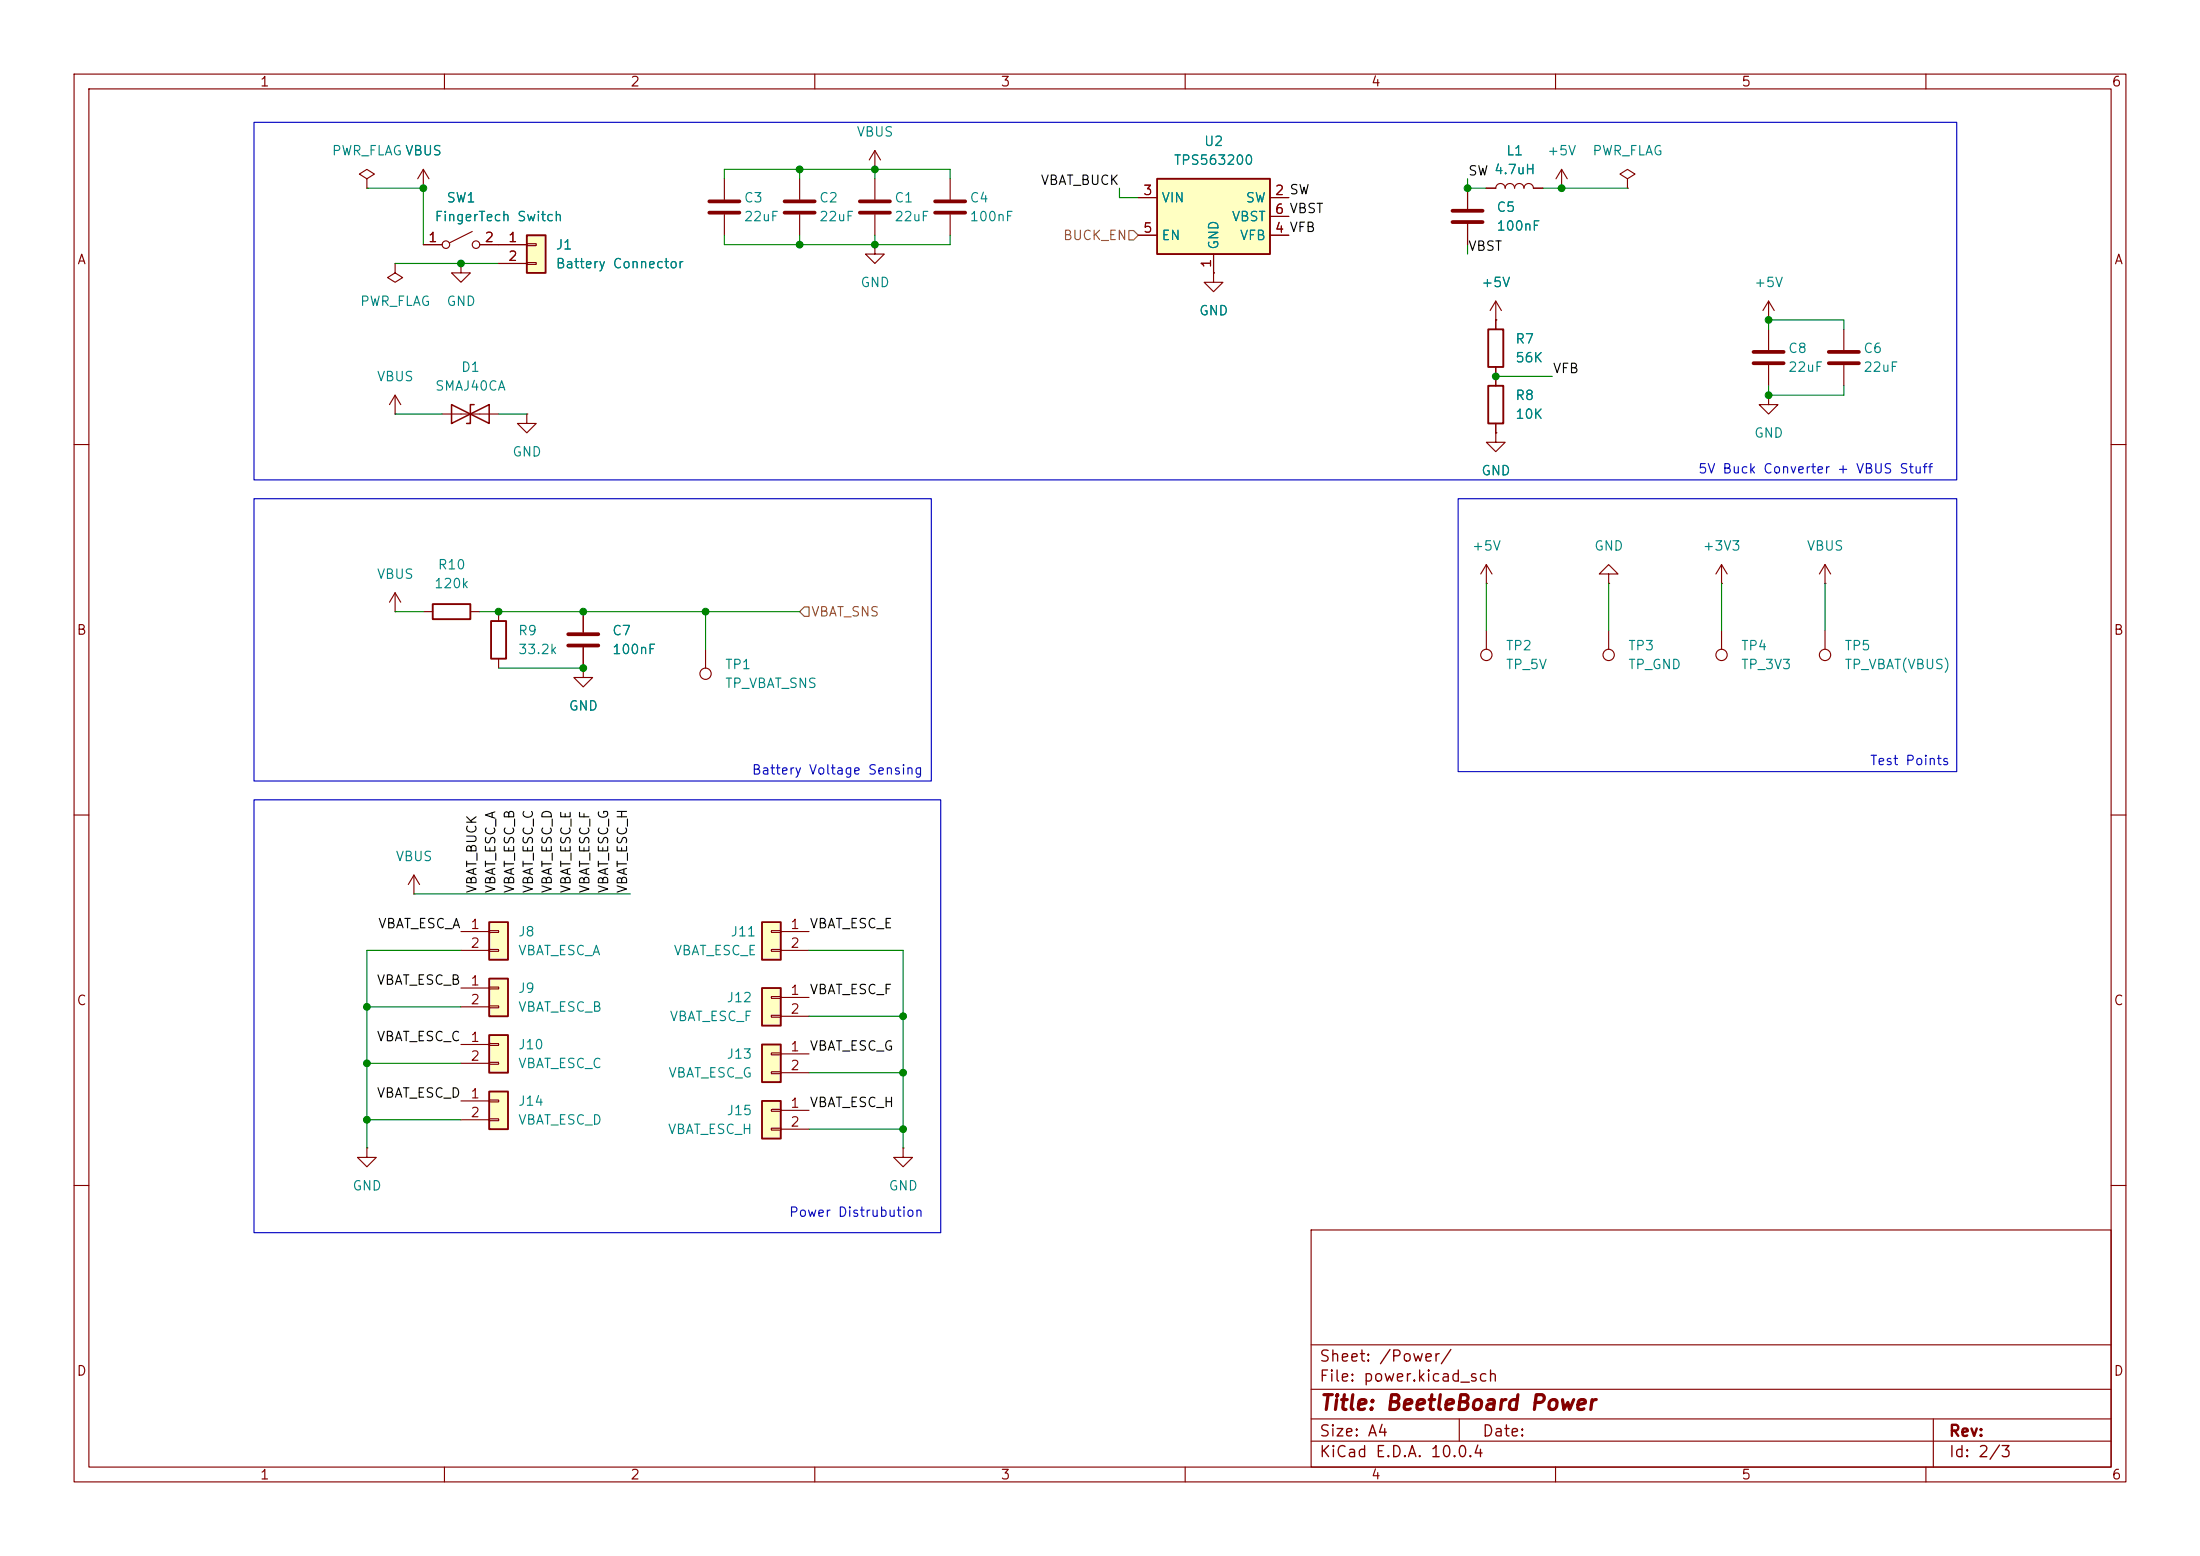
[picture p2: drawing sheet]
<svg xmlns="http://www.w3.org/2000/svg" width="297mm" height="210mm" viewBox="0 0 297 210" stroke-linecap="round" stroke-linejoin="round" font-family="sans-serif">
<g fill="none" stroke="#840000" stroke-width=".15">
<path d="M10 10h277v190h-277zM12 12h273v186h-273zM60 10v2M110 10v2M160 10v2M210 10v2M260 10v2M10 60h2M285 60h2M78.7 90.2v1.2h1.3l-1.3 1.3-1.2-1.3h1.2M78.7 90.2h.1M10 110h2"/>
<path d="M55.9 118.1l-.8 1.3M55.9 118.1l.7 1.3M55.9 118.1v2.6M285 110h2M55.9 120.7h.1M10 160h2M177 166h108v32h-108zM285 160h2M60 198v2M110 198v2M160 198v2M177 194.5h108"/>
<path d="M177 191.5h108M177 187.5h108M177 181.5h108M197 191.5v3M210 198v2M260 198v2M261 191.5v6.5"/>
</g>
<path d="M66 139.7h2.6v5.1h-2.6z" fill="#ffffc2"/>
<path d="M66 139.7h2.6v5.1h-2.6z" fill="none" stroke="#840000" stroke-width=".25"/>
<path d="M78.7 82.6v2.7M78.7 87.4v2.8M62.2 141h3.8M62.2 143.5h3.8M66 140.8h1.3v.3h-1.3zM66 143.4h1.3v.2h-1.3z" fill="none" stroke="#840000" stroke-width=".15"/>
<path d="M76.7 85.6h4.1M76.7 87.1h4.1" fill="none" stroke="#840000" stroke-width=".51"/>
<path d="M102.9 148.6h2.5v5.1h-2.5z" fill="#ffffc2"/>
<path d="M200.9 44.5h2v5h-2zM200.9 52.1h2v5.1h-2zM102.9 148.6h2.5v5.1h-2.5z" fill="none" stroke="#840000" stroke-width=".25"/>
<g fill="none" stroke="#840000" stroke-width=".15">
<path d="M163.8 36.8v1.3h1.3l-1.3 1.3-1.2-1.3h1.2M163.8 36.8h.1M198.1 25.4v2.8M198.1 30.2v2.8M200.7 25.4h1.2a.64 .64 0 0 1 .7-.6 .64 .64 0 0 1 .6 .6 .64 .64 0 0 1 .6-.6 .64 .64 0 0 1 .7 .6 .64 .64 0 0 1 .6-.6 .64 .64 0 0 1 .6 .6 .64 .64 0 0 1 .7-.6 .64 .64 0 0 1 .6 .6h1.3M210.8 25.4h.1M210.8 22.9l-.7 1.2M210.8 22.9l.8 1.2M210.8 22.9v2.5M219.7 24.1l1-.6-1-.6-1 .6 1 .6v1.3M219.7 25.4h.1M201.9 43.2h.1"/>
<path d="M201.9 58.4v1.3h1.3l-1.3 1.3-1.2-1.3h1.2M201.9 58.4h.1M201.9 40.6l-.7 1.3M201.9 40.6l.8 1.3M201.9 40.6v3.9M201.9 49.5v2.6M201.9 57.2v1.2M238.8 53.3v1.3h1.2l-1.2 1.3-1.3-1.3h1.3M238.8 53.3h.1M238.8 43.2h.1M238.8 40.6v2.6M238.8 44.5v2.7"/>
<path d="M238.8 49.3v2.8M238.8 40.6l-.8 1.3M238.8 40.6l.7 1.3M248.9 44.5v2.7M248.9 49.3v2.8M200.7 78.7h.1M200.7 76.2v2.5M200.7 76.2l-.8 1.3M200.7 76.2l.7 1.3M217.2 77.5h1.2l-1.2-1.3-1.3 1.3h1.3v1.2M217.2 78.7h.1M232.4 78.7h.1"/>
<path d="M232.4 76.2l-.8 1.3M232.4 76.2l.8 1.3M232.4 76.2v2.5M200.7 85.1v2.5M217.2 85.1v2.5M246.4 85.1v2.5M104.1 149.7h1.3v.3h-1.3zM104.1 152.3h1.3v.2h-1.3zM105.4 149.9h3.8M105.4 152.4h3.8"/>
<circle cx="200.7" cy="88.4" r=".76"/>
<circle cx="217.2" cy="88.4" r=".76"/>
<circle cx="246.4" cy="88.4" r=".76"/>
</g>
<path d="M196.1 28.4h4.1M196.1 30h4.1M236.7 47.5h4.1M236.7 49h4.1M246.9 47.5h4.1M246.9 49h4.1" fill="none" stroke="#840000" stroke-width=".51"/>
<path d="M156.2 24.1h15.2v10.2h-15.2z" fill="#ffffc2"/>
<path d="M156.2 24.1h15.2v10.2h-15.2z" fill="none" stroke="#840000" stroke-width=".25"/>
<g fill="none" stroke="#840000" stroke-width=".15">
<path d="M49.5 24.1l1-.6-1-.6-1 .6 1 .6v1.3M49.5 25.4h.1M53.3 35.6v1.2l1.1 .7-1.1 .6-1-.6 1-.7M53.3 35.6h.1M57.1 25.4h.1M57.1 22.9l-.7 1.2M57.1 22.9l.8 1.2M57.1 22.9v2.5M62.2 35.6v1.2h1.3l-1.3 1.3-1.2-1.3h1.2M62.2 35.6h.1M97.8 24.1v2.8M97.8 29v2.8"/>
<path d="M107.9 24.1v2.8M107.9 29v2.8M118.1 22.9h.1M118.1 20.3v2.6M118.1 24.1v2.8M118.1 29v2.8M118.1 20.3l-.8 1.3M118.1 20.3l.8 1.3M153.7 26.7h2.5M153.7 31.8h2.5M163.8 34.3v2.5M171.4 26.7h2.6"/>
<path d="M171.4 31.8h2.6M171.4 29.2h2.6M53.3 55.9h.1M53.3 53.3l-.7 1.3M53.3 53.3l.8 1.3M53.3 53.3v2.6M59.7 55.9h7.6M71.1 55.9v1.3h1.3l-1.3 1.2-1.3-1.2h1.3M71.1 55.9h.1M246.4 78.7h.1M246.4 76.2l-.8 1.3M246.4 76.2l.7 1.3"/>
<path d="M246.4 76.2v2.5"/>
</g>
<path d="M95.8 27.2h4M95.8 28.7h4M105.9 27.2h4.1M105.9 28.7h4.1M116.1 27.2h4M116.1 28.7h4" fill="none" stroke="#840000" stroke-width=".51"/>
<path d="M61 54.6l2.5 1.3-2.5 1.3zM63.5 55.9l2.5-1.3v2.6zM64 54.6h-.5v2.6h-.5" fill="none" stroke="#840000" stroke-width=".2"/>
<path d="M66 132.1h2.6v5.1h-2.6z" fill="#ffffc2"/>
<path d="M66 132.1h2.6v5.1h-2.6z" fill="none" stroke="#840000" stroke-width=".25"/>
<path d="M62.2 133.4h3.8M62.2 135.9h3.8M66 133.2h1.3v.3h-1.3zM66 135.8h1.3v.2h-1.3z" fill="none" stroke="#840000" stroke-width=".15"/>
<path d="M66 124.5h2.6v5h-2.6z" fill="#ffffc2"/>
<path d="M58.4 81.5h5.1v2.1h-5.1zM66.3 83.8h2v5.1h-2zM66 124.5h2.6v5h-2.6z" fill="none" stroke="#840000" stroke-width=".25"/>
<g fill="none" stroke="#840000" stroke-width=".15">
<path d="M53.3 82.6h.1M53.3 80l-.7 1.3M53.3 80l.8 1.3M53.3 80v2.6M57.1 82.6h1.3M63.5 82.6h1.3M67.3 82.6v1.2M67.3 88.9v1.3M95.2 87.6v2.6M232.4 85.1v2.5M62.2 125.7h3.8M62.2 128.3h3.8"/>
<path d="M66 125.6h1.3v.3h-1.3zM66 128.1h1.3v.3h-1.3zM49.5 154.9v1.3h1.3l-1.3 1.3-1.2-1.3h1.2M49.5 154.9h.1"/>
<circle cx="95.2" cy="90.9" r=".76"/>
<circle cx="232.4" cy="88.4" r=".76"/>
</g>
<path d="M66 147.3h2.6v5.1h-2.6z" fill="#ffffc2"/>
<path d="M66 147.3h2.6v5.1h-2.6z" fill="none" stroke="#840000" stroke-width=".25"/>
<path d="M62.2 148.6h3.8M62.2 151.1h3.8M66 148.5h1.3v.2h-1.3zM66 151h1.3v.3h-1.3zM121.9 154.9v1.3h1.3l-1.3 1.3-1.3-1.3h1.3M121.9 154.9h.1" fill="none" stroke="#840000" stroke-width=".15"/>
<path d="M102.9 141h2.5v5.1h-2.5z" fill="#ffffc2"/>
<path d="M102.9 141h2.5v5.1h-2.5z" fill="none" stroke="#840000" stroke-width=".25"/>
<path d="M104.1 142.1h1.3v.3h-1.3zM104.1 144.7h1.3v.2h-1.3zM105.4 142.2h3.8M105.4 144.8h3.8" fill="none" stroke="#840000" stroke-width=".15"/>
<path d="M102.9 133.4h2.5v5h-2.5z" fill="#ffffc2"/>
<path d="M102.9 133.4h2.5v5h-2.5z" fill="none" stroke="#840000" stroke-width=".25"/>
<path d="M104.1 134.5h1.3v.2h-1.3zM104.1 137h1.3v.3h-1.3zM105.4 134.6h3.8M105.4 137.2h3.8" fill="none" stroke="#840000" stroke-width=".15"/>
<path d="M102.9 124.5h2.5v5h-2.5z" fill="#ffffc2"/>
<path d="M102.9 124.5h2.5v5h-2.5z" fill="none" stroke="#840000" stroke-width=".25"/>
<path d="M118.1 33v1.3h1.3l-1.3 1.3-1.3-1.3h1.3M118.1 33h.1M128.3 24.1v2.8M128.3 29v2.8M104.1 125.6h1.3v.3h-1.3zM104.1 128.1h1.3v.3h-1.3zM105.4 125.7h3.8M105.4 128.3h3.8" fill="none" stroke="#840000" stroke-width=".15"/>
<path d="M126.2 27.2h4.1M126.2 28.7h4.1" fill="none" stroke="#840000" stroke-width=".51"/>
<path d="M71.1 31.8h2.6v5h-2.6z" fill="#ffffc2"/>
<path d="M71.1 31.8h2.6v5h-2.6z" fill="none" stroke="#840000" stroke-width=".25"/>
<g fill="none" stroke="#840000" stroke-width=".15">
<path d="M57.1 25.4h.1M57.1 33h2.6M63.8 31.2l-3.1 1.6M64.8 33h6.3M67.3 35.6h3.8M71.1 32.9h1.3v.2h-1.3zM71.1 35.4h1.3v.3h-1.3zM153.7 26.7h2.5M153.7 31.8h2.5M163.8 36.8h.1M163.8 34.3v2.5M171.4 26.7h2.6"/>
<path d="M171.4 31.8h2.6M171.4 29.2h2.6M198.1 25.4v2.8M198.1 30.2v2.8M200.7 25.4h1.2M207 25.4h1.3M201.9 43.2h.1M201.9 58.4h.1M201.9 43.2v1.3M201.9 49.5v2.6M201.9 57.2v1.2M78.7 90.2h.1"/>
<path d="M78.7 82.6v2.7M78.7 87.4v2.8"/>
<circle cx="60.2" cy="33" r=".51"/>
<circle cx="64.3" cy="33" r=".51"/>
</g>
<path d="M152.4 31.1h.6l.7 .7-.7 .6h-.6zM107.9 82.6l.7-.7h.6v1.3h-.6z" fill="none" stroke="#848400" stroke-width=".15"/>
<g fill="none" stroke="#008400" stroke-width=".15">
<path d="M49.5 25.4h7.6v7.6M53.3 35.6h14M97.8 24.1v-1.2h30.5v1.2M97.8 31.8v1.2h30.5v-1.2M107.9 22.9v1.2M107.9 31.8v1.2M118.1 22.9v1.2M118.1 31.8v1.2M151.1 25.4v1.3h2.6M198.1 24.1v1.3h2.6M198.1 33v1.3M208.3 25.4h11.4"/>
<path d="M53.3 55.9h6.4M67.3 55.9h3.8M201.9 50.8h7.6M238.8 44.5v-1.3h10.1v1.3M238.8 52.1v1.2h10.1v-1.2M200.7 78.7v6.4M217.2 78.7v6.4M232.4 78.7v6.4M246.4 78.7v6.4M53.3 82.6h3.8M64.8 82.6h43.1M67.3 90.2h11.4"/>
<path d="M95.2 82.6v5M49.5 135.9h12.7M55.9 120.7h29.2M62.2 128.3h-12.7v26.6M109.2 137.2h12.7M109.2 128.3h12.7v26.6M49.5 151.1h12.7M49.5 143.5h12.7M109.2 144.8h12.7M109.2 152.4h12.7"/>
</g>
<path d="M34.3 16.5h229.9v48.3h-229.9zM34.3 67.3h91.4v38.1h-91.4zM196.8 67.3h67.4v36.8h-67.4zM34.3 108h92.7v58.4h-92.7z" fill="none" stroke="#0000c2" stroke-width=".15"/>
<g fill="#008400" stroke="#008400" stroke-width=".14">
<circle cx="210.8" cy="25.4" r=".46"/>
<circle cx="201.9" cy="50.8" r=".46"/>
<circle cx="238.8" cy="53.3" r=".46"/>
<circle cx="238.8" cy="43.2" r=".46"/>
<circle cx="107.9" cy="22.9" r=".46"/>
<circle cx="107.9" cy="33" r=".46"/>
<circle cx="118.1" cy="33" r=".46"/>
<circle cx="118.1" cy="22.9" r=".46"/>
<circle cx="57.1" cy="25.4" r=".46"/>
<circle cx="62.2" cy="35.6" r=".46"/>
<circle cx="121.9" cy="152.4" r=".46"/>
<circle cx="121.9" cy="144.8" r=".46"/>
<circle cx="121.9" cy="137.2" r=".46"/>
<circle cx="67.3" cy="82.6" r=".46"/>
<circle cx="78.7" cy="82.6" r=".46"/>
<circle cx="95.2" cy="82.6" r=".46"/>
<circle cx="198.1" cy="25.4" r=".46"/>
<circle cx="49.5" cy="143.5" r=".46"/>
<circle cx="49.5" cy="151.1" r=".46"/>
<circle cx="49.5" cy="135.9" r=".46"/>
<circle cx="78.7" cy="90.2" r=".46"/>
</g>
<text font-size="2" fill="#840000" x="178" y="190.8">Title: BeetleBoard Power</text>
<g font-size="1.5" fill="#840000">
<text x="178" y="184.2">Sheet: /Power/</text>
<text x="178" y="186.9">File: power.kicad_sch</text>
<text x="178" y="197.1">KiCad E.D.A. 10.0.4</text>
<text x="178" y="194.3">Size: A4</text>
<text x="200" y="194.3">Date:</text>
<text x="263" y="194.3">Rev:</text>
<text x="263" y="197.1">Id: 2/3</text>
</g>
<g font-size="1.3" fill="#840000">
<text x="35" y="12">1</text>
<text x="85" y="12">2</text>
<text x="135" y="12">3</text>
<text x="185" y="12">4</text>
<text x="235" y="12">5</text>
<text x="285" y="12">6</text>
<text x="154.2" y="26.6">3</text>
<text x="172" y="26.6">2 SW</text>
<text x="172" y="29.2">6 VBST</text>
<text x="172" y="26.6">2</text>
<text x="172" y="29.2">6</text>
<text x="10.3" y="36">A</text>
<text x="57.7" y="33">1</text>
<text x="65.3" y="33">2</text>
<text x="68.5" y="33">1</text>
<text x="68.5" y="35.5">2</text>
<text x="154.2" y="31.7">5</text>
<text x="172" y="31.7">4 VFB</text>
<text x="172" y="31.7">4</text>
<text x="285.3" y="36">A</text>
<text x="163.8" y="36.3" transform="rotate(-90 163.8 36.3)">1</text>
<text x="10.3" y="86">B</text>
<text x="285.3" y="86">B</text>
<text x="63.4" y="125.7">1</text>
<text x="106.6" y="125.7">1</text>
<text x="63.4" y="128.2">2</text>
<text x="106.6" y="128.2">2</text>
<text x="10.3" y="136">C</text>
<text x="63.4" y="133.3">1</text>
<text x="63.4" y="135.9">2</text>
<text x="106.6" y="134.6">1</text>
<text x="106.6" y="137.1">2</text>
<text x="285.3" y="136">C</text>
<text x="63.4" y="140.9">1</text>
<text x="63.4" y="143.5">2</text>
<text x="106.6" y="142.2">1</text>
<text x="63.4" y="148.6">1</text>
<text x="106.6" y="149.8">1</text>
<text x="106.6" y="144.8">2</text>
<text x="63.4" y="151.1">2</text>
<text x="106.6" y="152.4">2</text>
<text x="10.3" y="186">D</text>
<text x="285.3" y="186">D</text>
<text x="35" y="200">1</text>
<text x="85" y="200">2</text>
<text x="135" y="200">3</text>
<text x="185" y="200">4</text>
<text x="235" y="200">5</text>
<text x="285" y="200">6</text>
</g>
<g font-size="1.3" fill="#008484">
<text x="44.7" y="21.3">PWR_FLAG VBUS</text>
<text x="54.6" y="21.3">VBUS</text>
<text x="115.6" y="18.8">VBUS</text>
<text x="158.4" y="22.6">TPS563200</text>
<text x="162.5" y="20">U2</text>
<text x="201.6" y="23.8">4.7uH</text>
<text x="203.2" y="21.3">L1</text>
<text x="208.8" y="21.3">+5V</text>
<text x="214.9" y="21.3">PWR_FLAG</text>
<text x="60.2" y="27.6">SW1</text>
<text x="100.3" y="27.6">C3</text>
<text x="110.5" y="27.6">C2</text>
<text x="120.7" y="27.6">C1</text>
<text x="130.8" y="27.6">C4</text>
<text x="156.7" y="27.6">VIN</text>
<text x="168.1" y="27.6">SW</text>
<text x="201.9" y="28.9">C5</text>
<text x="58.6" y="30.2">FingerTech Switch</text>
<text x="74.9" y="34">J1</text>
<text x="100.3" y="30.2">22uF</text>
<text x="110.5" y="30.2">22uF</text>
<text x="120.7" y="30.2">22uF</text>
<text x="130.8" y="30.2">100nF</text>
<text x="156.7" y="32.7">EN</text>
<text x="164.8" y="33.8" transform="rotate(-90 164.8 33.8)">GND</text>
<text x="166.2" y="30.2">VBST</text>
<text x="167.3" y="32.7">VFB</text>
<text x="201.9" y="31.5">100nF</text>
<text x="48.5" y="41.6">PWR_FLAG</text>
<text x="60.2" y="41.6">GND</text>
<text x="74.9" y="36.5">Battery Connector</text>
<text x="116.1" y="39.1">GND</text>
<text x="199.9" y="39.1">+5V</text>
<text x="236.7" y="39.1">+5V</text>
<text x="161.8" y="42.9">GND</text>
<text x="204.5" y="46.7">R7</text>
<text x="241.3" y="48">C8</text>
<text x="251.5" y="48">C6</text>
<text x="50.8" y="51.8">VBUS</text>
<text x="58.7" y="53">SMAJ40CA</text>
<text x="62.2" y="50.5">D1</text>
<text x="204.5" y="49.2">56K</text>
<text x="241.3" y="50.5">22uF</text>
<text x="251.5" y="50.5">22uF</text>
<text x="204.5" y="54.3">R8</text>
<text x="204.5" y="56.9">10K</text>
<text x="236.7" y="59.4">GND</text>
<text x="69.1" y="61.9">GND</text>
<text x="199.9" y="64.5">GND</text>
<text x="59" y="77.2">R10</text>
<text x="198.6" y="74.6">+5V</text>
<text x="215.1" y="74.6">GND</text>
<text x="229.8" y="74.6">+3V3</text>
<text x="243.8" y="74.6">VBUS</text>
<text x="50.8" y="78.4">VBUS</text>
<text x="58.5" y="79.7">120k</text>
<text x="69.9" y="86.1">R9</text>
<text x="69.9" y="88.6">33.2k</text>
<text x="82.6" y="86.1">C7</text>
<text x="82.6" y="88.6">100nF</text>
<text x="203.2" y="88.1">TP2</text>
<text x="219.7" y="88.1">TP3</text>
<text x="235" y="88.1">TP4</text>
<text x="248.9" y="88.1">TP5</text>
<text x="97.8" y="90.6">TP1</text>
<text x="97.8" y="93.2">TP_VBAT_SNS</text>
<text x="203.2" y="90.6">TP_5V</text>
<text x="219.7" y="90.6">TP_GND</text>
<text x="235" y="90.6">TP_3V3</text>
<text x="248.9" y="90.6">TP_VBAT(VBUS)</text>
<text x="76.7" y="96.2">GND</text>
<text x="53.3" y="116.5">VBUS</text>
<text x="69.9" y="126.7">J8</text>
<text x="69.9" y="129.2">VBAT_ESC_A</text>
<text x="90.9" y="129.2">VBAT_ESC_E</text>
<text x="98.5" y="126.7">J11</text>
<text x="69.9" y="134.3">J9</text>
<text x="69.9" y="136.9">VBAT_ESC_B</text>
<text x="98" y="135.6">J12</text>
<text x="69.9" y="141.9">J10</text>
<text x="90.3" y="138.1">VBAT_ESC_F</text>
<text x="98" y="143.2">J13</text>
<text x="69.9" y="144.5">VBAT_ESC_C</text>
<text x="69.9" y="149.6">J14</text>
<text x="90.1" y="145.8">VBAT_ESC_G</text>
<text x="69.9" y="152.1">VBAT_ESC_D</text>
<text x="90.1" y="153.4">VBAT_ESC_H</text>
<text x="98" y="150.8">J15</text>
<text x="47.5" y="161">GND</text>
<text x="119.9" y="161">GND</text>
</g>
<g font-size="1.3">
<text x="140.4" y="25.3">VBAT_BUCK</text>
<text x="198.1" y="24">SW 4.7uH</text>
<text x="198.1" y="34.2">VBST</text>
<text x="209.5" y="50.7">VFB</text>
<text x="51" y="125.6">VBAT_ESC_A</text>
<text x="64.6" y="120.7" transform="rotate(-90 64.6 120.7)">VBAT_BUCK</text>
<text x="67.2" y="120.7" transform="rotate(-90 67.2 120.7)">VBAT_ESC_A</text>
<text x="69.7" y="120.7" transform="rotate(-90 69.7 120.7)">VBAT_ESC_B</text>
<text x="72.3" y="120.7" transform="rotate(-90 72.3 120.7)">VBAT_ESC_C</text>
<text x="74.8" y="120.7" transform="rotate(-90 74.8 120.7)">VBAT_ESC_D</text>
<text x="77.3" y="120.7" transform="rotate(-90 77.3 120.7)">VBAT_ESC_E</text>
<text x="79.9" y="120.7" transform="rotate(-90 79.9 120.7)">VBAT_ESC_F</text>
<text x="82.4" y="120.7" transform="rotate(-90 82.4 120.7)">VBAT_ESC_G</text>
<text x="85" y="120.7" transform="rotate(-90 85 120.7)">VBAT_ESC_H</text>
<text x="109.2" y="125.6">VBAT_ESC_E</text>
<text x="50.8" y="133.2">VBAT_ESC_B</text>
<text x="109.2" y="134.5">VBAT_ESC_F</text>
<text x="50.8" y="140.8">VBAT_ESC_C</text>
<text x="109.2" y="142.1">VBAT_ESC_G</text>
<text x="50.8" y="148.5">VBAT_ESC_D</text>
<text x="109.2" y="149.7">VBAT_ESC_H</text>
</g>
<g font-size="1.3" fill="#848400">
<text x="143.4" y="32.7">BUCK_EN</text>
<text x="109.4" y="83.5">VBAT_SNS</text>
</g>
<g font-size="1.3" fill="#0000c2">
<text x="229.2" y="64.2">5V Buck Converter + VBUS Stuff</text>
<text x="101.4" y="104.9">Battery Voltage Sensing</text>
<text x="252.4" y="103.6">Test Points</text>
<text x="106.4" y="164.6">Power Distrubution</text>
</g>
</svg>
